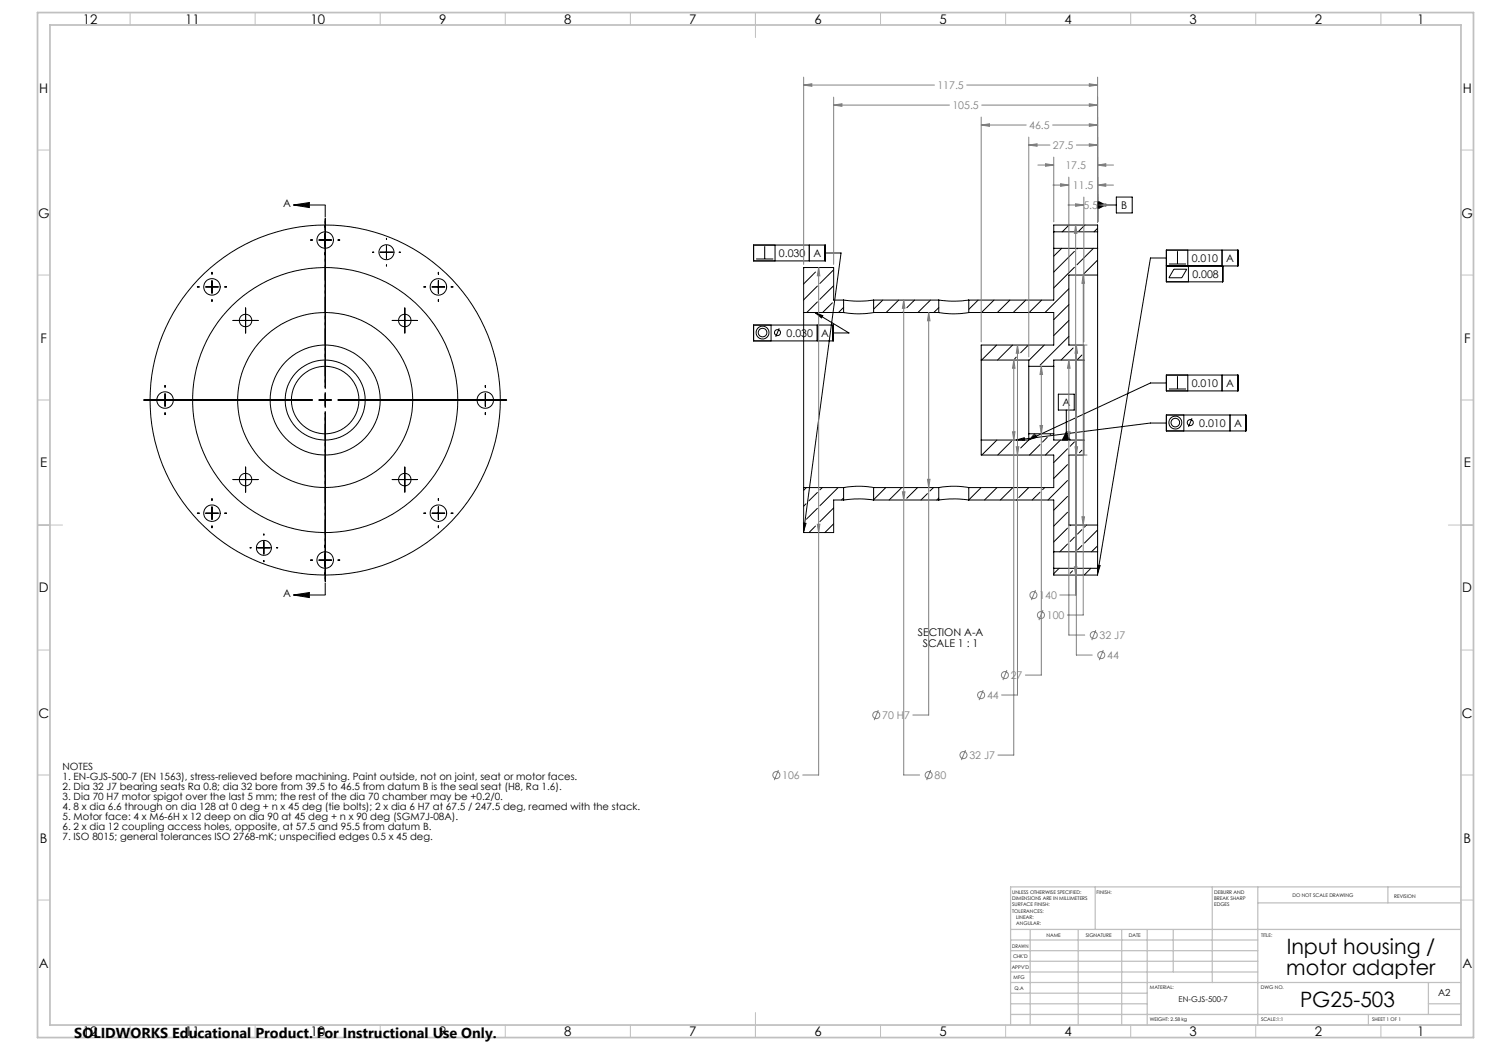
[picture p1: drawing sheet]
<svg xmlns="http://www.w3.org/2000/svg" width="594mm" height="420mm" viewBox="0 0 594 420" stroke-linecap="round" stroke-linejoin="round" font-family="sans-serif">
<g fill="none" stroke="#000" stroke-width=".4">
<path d="M438.7 77.2v11.5M446.2 78.8h6.4v6.4h-6.4zM117.3 82l6.3-1v2zM117.3 82h12.7M124.1 96h.8M127.5 96h5M130 87.5v67.4M135.1 96h.7M154.5 95.3v.5M154.5 98.3v5.1M301.2 98h28.6v6.4h-28.6zM305.7 98.5v5.1"/>
<path d="M309.8 98v6.4M323.5 98v6.4M421.2 92.7v6.6M421.2 99.3v20.7h-34M421.2 92.7v-2.7h17.5v2.7M421.2 92.7h17.5M421.2 99.3h17.5M424.4 99.3l-3.2 3.2M427.3 90l-2.7 2.7M430.7 99.3l-.2 .3M433.7 90l-2.5 2.4M437.1 99.3l-6.6 6.6"/>
<path d="M438.7 92.7v6.6M438.7 80.4l3.2 1.6-3.2 1.6zM438.7 91.3l-1.4 1.4M438.7 99.3v10.7M438.7 82h7.5M78.9 114.8h.8M82.2 114.8h5.1M84.7 108.9v.8M84.7 112.2v5.1M84.7 119.9v.7M89.8 114.8h.8M148.9 100.9h.5"/>
<path d="M151.9 100.9h5.1M154.5 106v.4M159.6 100.9h.4M169.4 114.8h.7M172.7 114.8h5.1M175.2 108.9v.8M175.2 112.2v5.1M175.2 119.9v.7M180.3 114.8h.8M302.3 103.6h6.8M321.4 107l-.2 .2M326 108.8l-4.8 4.8"/>
<path d="M326.7 114.4l-5.5 5.5M329.8 101.2h6.4l-15 111.3M333.2 107.9l-5.5 5.5M333.2 114.3l-5.5 5.5M427.2 115.5l-9.5 9.5M429.5 100.6l-8.3 8.2M429.5 106.9l-8.3 8.3M438.7 110v100M438.7 104l-5.5 5.5M438.7 110h-11.5v28h6v6M466.2 106.4h28.6v-6.4h-28.6v12.7h22.5v-6.3M466.2 103.2h-6.3l-21.2 126.2"/>
<path d="M467.3 105.6h6.8M469.2 107.7h5.2l-2 3.4h-5.1zM470.7 100.5v5.1M474.8 100v6.4M475.1 106.4v6.3M488.5 100v6.4M93.1 128.2h10.1M98.2 123.2v10M156.8 128.2h10M161.8 123.2v10M301.2 130h31.8v6.4h-31.8zM308.2 130v6.4"/>
<path d="M311.5 131.3l-1.4 3.4M321.2 125v70M321.2 125h16M325.8 125l3.1 1.3-.5 .9zM325.8 125l13.6 8.2h-6.4M326.7 130v6.4M326.7 120.8l-4.2 4.2M332.7 121.1l-3.9 3.9M337.2 125a33.9 33.9 0 0 0 12 0M337.2 120a42.7 42.7 0 0 0 12 0M337.2 123l-2 2M337.2 120v5"/>
<path d="M337.2 120h-4v-13h-12v18M349.2 125h26M349.2 120v5M349.2 120h26M352.9 120l-3.7 3.7M359.2 120l-5 5M360.7 124.9l-.1 .1M365.6 120l-3.1 3.1M371.9 120l-5 5M375.2 125a33.8 33.8 0 0 0 12 0M375.2 120a42.7 42.7 0 0 0 12 0M375.2 123.1l-1.9 1.9"/>
<path d="M375.2 120v5M387.2 125h34v13h-29v6M387.2 120v5M391 120l-3.8 3.8M397.3 120l-5 5M398.4 138l-6 6M403.7 120l-5 5M404.7 138l-6 6M410 120l-5 5M411.1 138l-3.1 3.1M416.4 120l-5 5M417.4 138l-6.2 6.2"/>
<path d="M427.2 121.9l-6 6M427.2 128.2l-6 6M427.2 134.6l-11.4 11.4M429 139.2l-4.9 4.8M66 154.2v.7M66 157.5v5M130 157.5v5M194 154.2v.7M194 157.5v5M392.2 144v32M392.2 144h19v2.5M406.2 142.9l-.6 .6"/>
<path d="M411.2 146.5v27M411.2 146.5h10M421.2 146.5v27M423.1 157.7h6.3v6.3h-6.3zM432.5 142l-1.8 1.8M433.2 144v32M433.2 144h-12v2.5M466.2 150h28.6v6.4h-28.6zM466.2 153.2h-6.3l-48.7 22.7M467.3 155.6h6.8M470.7 150.5v5.1M474.8 150v6.4"/>
<path d="M488.5 150v6.4M57.4 160h67.5M66 165.1v.8M127.5 160h5M130 165.1v67.5M135.1 160h67.4M194 165.1v.8M392.2 176v6h29v13h-34M392.2 176h19M398.5 176l-6 6M404.3 176.5l-5.5 5.5M406.2 176l3.2-.9 .1 1z"/>
<path d="M411.2 176l-3.2 3.2M411.2 175.9l2.8-1.9 .4 .9zM411.2 173.5v2.5M411.2 173.5h10M411.3 175.9l-.1 .1M413.7 173.5l-1.2 1.2M415.7 177.8l-4.2 4.2M418.6 175l-1.9 1.8M420 173.5l-.2 .3M421.2 173.5v2.5h12M423.9 176l-6 6M426.2 172.8l1.6 3.2h-3.2z"/>
<path d="M426.2 164v12M426.7 179.5l-5.5 5.5M429.5 176.8l-1.8 1.7M433.2 176v6h-6v28h11.5M466.2 166h31.8v6.4h-31.8zM466.2 169.2h-6.3l-53.7 6.8M473.2 166v6.4M476.5 167.3l-1.4 3.5M491.7 166v6.4M84.7 199.4v.8M93.1 191.8h10.1M98.2 186.8v10.1"/>
<path d="M156.8 191.8h10M161.8 186.8v10.1M175.2 199.4v.8M321.2 195h16M321.2 195v18h12v-13h4M322.3 195l-1.1 1.1M326.7 197l-3.4 3.4M328.7 195l-1 1M335 195l-7.3 7.3M337.2 195a34.2 34.2 0 0 1 12 0M337.2 199.2l-.8 .8M337.2 195v5"/>
<path d="M349.2 195h26M349.2 195v5M354.1 195l-4.9 4.9M360.4 195l-5 5M366.8 195l-4.3 4.3M370.7 197.4l-2.6 2.6M373.1 195l-1.4 1.4M375.2 195a34.2 34.2 0 0 1 12 0M375.2 199.3l-.7 .7M375.2 195v5M387.2 195v5M392.2 195l-5 5"/>
<path d="M398.5 195l-5 5M404.7 195.2l-4.8 4.8M411.2 195l-4 4M415.7 196.9l-3.1 3.1M417.6 195l-.9 .9M426.7 185.9l-5.5 5.5M426.7 192.2l-7.8 7.8M426.7 198.6l-5.5 5.5M432.5 180.1l-1 1M78.9 205.3h.8M82.2 205.3h5.1M84.7 202.7v5.1"/>
<path d="M84.7 210.3v.8M89.8 205.3h.8M99.9 219.1h.5M102.9 219.1h5.1M105.5 213.6v.4M105.5 216.6v5.1M110.6 219.1h.4M169.4 205.3h.7M172.7 205.3h5.1M175.2 202.7v5.1M175.2 210.3v.8M180.3 205.3h.8"/>
<path d="M321.2 209.2l1 .2-1 3.1zM322.2 201.5l-1 1M326 210.4l-2.6 2.6M326.7 203.3l-4.3 4.4M333.2 209.5l-3.5 3.5M333.2 203.2l-5.5 5.5M337.2 200a42.2 42.2 0 0 1 12 0M349.2 200h26M375.2 200a42.2 42.2 0 0 1 12 0M387.2 200h34v20.7M406.2 200h.1M426.7 204.9l-5.5 5.5"/>
<path d="M426.7 211.3l-5.5 5.5M426.7 217.6l-3.1 3.1M428 210l-.3 .3M429.5 214.9l-1.8 1.7M432.5 211.9l-1.8 1.7M432.5 218.2l-1.8 1.8M433.8 210.5l-.3 .4M434.3 210l-.1 .1M438.7 212l-5.2 5.2M438.7 218.3l-2.4 2.4M438.7 210v10.7M105.5 224.2v.5"/>
<path d="M117.3 238l6.3-1v2zM117.3 238h12.7M124.1 224h.8M127.5 224h5M135.1 224h.7M421.2 220.7v6.6M421.2 227.3v2.7h17.5v-2.7M421.2 227.3h17.5M421.2 220.7h17.5M423.4 227.3l-2.2 2.2M428.7 228.3l-1 1M436.1 227.3l-2.6 2.6"/>
<path d="M438.7 220.7v6.6M438.8 226l1 .2-1.1 3.2z"/>
<circle cx="130" cy="96" r="3.3"/>
<circle cx="84.7" cy="114.8" r="3.3"/>
<circle cx="154.5" cy="100.9" r="3"/>
<circle cx="175.2" cy="114.8" r="3.3"/>
<circle cx="98.1" cy="128.2" r="2.5"/>
<circle cx="161.8" cy="128.2" r="2.5"/>
<circle cx="304.8" cy="133" r="2.58"/>
<circle cx="304.8" cy="133.1" r="1.71"/>
<circle cx="310.8" cy="133" r="1.2"/>
<circle cx="66" cy="160" r="3.3"/>
<circle cx="130" cy="160" r="13.5"/>
<circle cx="130" cy="160" r="35"/>
<circle cx="130" cy="160" r="70"/>
<circle cx="130" cy="160" r="53"/>
<circle cx="130" cy="160" r="16"/>
<circle cx="130" cy="160" r="22"/>
<circle cx="194" cy="160" r="3.3"/>
<circle cx="469.8" cy="169" r="1.71"/>
<circle cx="469.8" cy="169" r="2.58"/>
<circle cx="475.8" cy="169" r="1.19"/>
<circle cx="98.1" cy="191.8" r="2.5"/>
<circle cx="161.8" cy="191.8" r="2.5"/>
<circle cx="84.7" cy="205.3" r="3.3"/>
<circle cx="105.5" cy="219.1" r="2.99"/>
<circle cx="175.2" cy="205.3" r="3.3"/>
<circle cx="130" cy="224" r="3.3"/>
</g>
<g fill="none" stroke="#808080" stroke-width=".4">
<path d="M321.2 34l3.3-.5v1zM321.2 30.9v74.8M321.2 34h52.3M333.2 38.9v66.8M386.4 34h52.3M435.4 33.5l3.3 .5-3.3 .5zM438.7 30.9v57.8M333.2 42l3.3-.5v1zM333.2 42h46.3M392.2 50l3.3-.5v1zM392.2 46.8v90M392.2 50h18"/>
<path d="M392.4 42h46.3M411.2 58l3.3-.5v1zM411.2 54.8v88M411.2 58h8.5M420.8 50h17.9M430.2 58h8.5M435.4 57.5l3.3 .5-3.3 .5zM435.4 49.5l3.3 .5-3.3 .5zM435.4 41.5l3.3 .5-3.3 .5zM414.9 66h6.3M417.9 65.5l3.3 .5-3.3 .5zM420.9 74h6.3"/>
<path d="M421.2 62.8v25.9M423.9 73.5l3.3 .5-3.3 .5zM427.2 70.9v37.8M433.2 78.8v58M438.7 74l3.3-.5v1zM438.7 66l3.3-.5v1zM438.7 74h6.4M438.7 66h6.4M426.9 82h6.3M429.9 81.5l3.3 .5-3.3 .5zM430 90l.5 3.3h-1zM430 90v148h-6.4"/>
<path d="M438.7 82l3.3-.5v1zM438.7 82h6.4M327.2 107l.5 3.3h-1zM327.2 107v203h-6.3M433 110l.5 3.3h-1zM433 110v136h-6.4M361.2 120l.5 3.3h-1zM361.2 120v190h6.4M371.2 125l.6 3.3h-1.1zM371.2 125v161h-6.3M406.7 138l.5 3.3h-1zM406.7 138v140h-6.3"/>
<path d="M430.2 138l.5 3.3h-1zM430.2 138v124h6.4M433.4 138h1.1M405.2 144l.5 3.3h-1zM405.2 144v158h-6.3M416.2 146.5l.5 3.3h-1zM416.2 146.5v123.5h-6.3M427.2 144l.5 3.3h-1zM427.2 144v110h6.4M404.7 172.7h1l-.5 3.3zM406.2 178.7h1l-.5 3.3zM415.7 170.2h1l-.5 3.3z"/>
<path d="M426.7 172.7h1l-.5 3.3zM429.7 178.7h1l-.5 3.3zM360.7 196.7h1l-.5 3.3zM370.7 191.7h1.1l-.6 3.3zM433.4 182h1.1M326.7 209.7h1l-.5 3.3zM432.5 206.7h1l-.5 3.3zM413.9 236l-1.6 4M429.5 226.7h1l-.5 3.3zM416.9 244l-1.6 4.1M438 252l-1.6 4.1M393 276l-1.6 4.1"/>
<path d="M402.5 268l-1.6 4M441 260l-1.6 4.1M351.1 284l-1.6 4.1M311.1 308l-1.6 4M372 308l-1.6 4M385.9 300l-1.6 4"/>
<circle cx="413.1" cy="238" r="1.41"/>
<circle cx="416.1" cy="246" r="1.42"/>
<circle cx="437.2" cy="254" r="1.42"/>
<circle cx="392.2" cy="278.1" r="1.41"/>
<circle cx="401.7" cy="270" r="1.4"/>
<circle cx="440.2" cy="262" r="1.41"/>
<circle cx="350.3" cy="286" r="1.42"/>
<circle cx="310.3" cy="310.1" r="1.41"/>
<circle cx="371.2" cy="310" r="1.41"/>
<circle cx="385.1" cy="302" r="1.41"/>
</g>
<path d="M130 82v156" fill="none" stroke="#000" stroke-width=".4" stroke-dasharray="6.3 1.3 1.3 1.3 1.3 1.3" stroke-dashoffset="1.4" stroke-linecap="butt"/>
<g fill="none" stroke="#c0c0c0" stroke-width=".4">
<path d="M52 5v5M102 5v5M152 5v5M202 5v5M252 5v5M302 5v10M352 5v5M402 5v5M452 5v5M502 5v5M552 5v5M15 60h5"/>
<path d="M584 60h5M15 110h5M584 110h5M15 160h5M584 160h5M15 210h10M579 210h10M15 260h5M584 260h5M15 310h5M584 310h5M15 360h5"/>
<path d="M584 360h5M52 410v5M102 410v5M152 410v5M202 410v5M252 410v5M302 405v10M352 410v5M402 410v5M452 410v5M502 410v5M552 410v5"/>
</g>
<g fill="none" stroke="#c0c0c0" stroke-width=".5">
<path d="M437.8 354.8v17M484.6 354.8v38.2M502.8 354.8v55.2M554.8 354.8v6.4M584 354.8h-180v55.2M404 371.8h180M404 376h98.8M411.8 371.8v38.2M431 371.8v38.2M448.4 371.8v38.2M458.6 371.8v38.2M469 371.8v17"/>
<path d="M502.8 361.2h81.2M404 388.8h98.8M404 384.5h98.8M404 380.3h98.8M404 397.3h54.6M404 393h180M571 393v12.8M404 405.8h180M404 401.5h54.6M547 405.8v4.2M571 401.5h13"/>
</g>
<path d="M15 5h574v410h-574zM20 10h564v400h-564z" fill="none" stroke="#c0c0c0" stroke-width=".7"/>
<g fill="#000">
<path d="M117.3 82l6.3-1v2zM117.3 238l6.3-1v2z"/>
<path d="M406.2 176l3.2-.9 .1 1zM411.2 175.9l2.8-1.9 .4 .9zM438.8 226l1 .2-1.1 3.2zM325.8 125l3.1 1.3-.5 .9zM321.2 209.2l1 .2-1 3.1zM426.2 172.8l1.6 3.2h-3.2zM438.7 80.4l3.2 1.6-3.2 1.6z"/>
</g>
<path d="M430 90l.5 3.3h-1zM429.5 226.7h1l-.5 3.3zM433 110l.5 3.3h-1zM432.5 206.7h1l-.5 3.3zM427.2 144l.5 3.3h-1zM426.7 172.7h1l-.5 3.3zM430.2 138l.5 3.3h-1zM429.7 178.7h1l-.5 3.3zM416.2 146.5l.5 3.3h-1zM415.7 170.2h1l-.5 3.3zM406.7 138l.5 3.3h-1zM406.2 178.7h1l-.5 3.3zM371.2 125l.6 3.3h-1.1zM370.7 191.7h1.1l-.6 3.3zM327.2 107l.5 3.3h-1zM326.7 209.7h1l-.5 3.3zM438.7 82l3.3-.5v1zM429.9 81.5l3.3 .5-3.3 .5zM438.7 74l3.3-.5v1zM423.9 73.5l3.3 .5-3.3 .5zM438.7 66l3.3-.5v1zM417.9 65.5l3.3 .5-3.3 .5zM435.4 57.5l3.3 .5-3.3 .5zM411.2 58l3.3-.5v1zM435.4 49.5l3.3 .5-3.3 .5zM392.2 50l3.3-.5v1zM435.4 41.5l3.3 .5-3.3 .5zM333.2 42l3.3-.5v1zM435.4 33.5l3.3 .5-3.3 .5zM321.2 34l3.3-.5v1zM361.2 120l.5 3.3h-1zM360.7 196.7h1l-.5 3.3zM405.2 144l.5 3.3h-1zM404.7 172.7h1l-.5 3.3z" fill="#808080"/>
<g font-size="8.5">
<text x="514.3" y="381.8">Input housing /</text>
<text x="514.2" y="389.9">motor adapter</text>
<text x="519.7" y="402.7">PG25-503</text>
</g>
<text font-size="5.8" x="29.7" y="415.3">SOLIDWORKS Educational Product. For Instructional Use Only.</text>
<g font-size="5.3">
<text x="33.1" y="9.5">12</text>
<text x="74.1" y="9.5">11</text>
<text x="124.1" y="9.5">10</text>
<text x="175.5" y="9.5">9</text>
<text x="225.5" y="9.5">8</text>
<text x="275.5" y="9.5">7</text>
<text x="325.5" y="9.5">6</text>
<text x="375.5" y="9.5">5</text>
<text x="425.5" y="9.5">4</text>
<text x="475.5" y="9.5">3</text>
<text x="525.5" y="9.5">2</text>
<text x="566.5" y="9.5">1</text>
<text x="15.7" y="37">H</text>
<text x="584.7" y="37">H</text>
<text x="15.2" y="87">G</text>
<text x="584.2" y="87">G</text>
<text x="16.2" y="137">F</text>
<text x="585.2" y="137">F</text>
<text x="16.1" y="187">E</text>
<text x="585.1" y="187">E</text>
<text x="15.5" y="237">D</text>
<text x="584.5" y="237">D</text>
<text x="15.4" y="287">C</text>
<text x="584.4" y="287">C</text>
<text x="16" y="337.1">B</text>
<text x="585" y="337.1">B</text>
<text x="15.5" y="387">A</text>
<text x="584.5" y="387">A</text>
<text x="33.1" y="414.5">12</text>
<text x="74.1" y="414.5">11</text>
<text x="124.1" y="414.5">10</text>
<text x="175.5" y="414.5">9</text>
<text x="225.5" y="414.5">8</text>
<text x="275.5" y="414.5">7</text>
<text x="325.5" y="414.5">6</text>
<text x="375.5" y="414.5">5</text>
<text x="425.5" y="414.5">4</text>
<text x="475.5" y="414.5">3</text>
<text x="525.5" y="414.5">2</text>
<text x="566.5" y="414.5">1</text>
</g>
<g font-size="4.2" fill="#808080">
<text x="374.7" y="35.6">117.5</text>
<text x="380.7" y="43.6">105.5</text>
<text x="411.4" y="51.6">46.5</text>
<text x="420.9" y="59.6">27.5</text>
<text x="425.9" y="67.6">17.5</text>
<text x="428.9" y="75.6">11.5</text>
<text x="433.1" y="83.6">5.5</text>
<text x="415.4" y="239.6">140</text>
<text x="418.4" y="247.6">100</text>
<text x="439.6" y="255.6">32 J7</text>
<text x="442.6" y="263.6">44</text>
<text x="404" y="271.6">27</text>
<text x="394.5" y="279.6">44</text>
<text x="352.6" y="287.6">70 H7</text>
<text x="387.5" y="303.6">32 J7</text>
<text x="312.7" y="311.6">106</text>
<text x="373.6" y="311.6">80</text>
</g>
<g font-size="4.2">
<text x="113.2" y="82.7">A</text>
<text x="448.2" y="83.6">B</text>
<text x="311.4" y="102.8">0.030</text>
<text x="325.1" y="102.8">A</text>
<text x="476.4" y="104.8">0.010</text>
<text x="490.1" y="104.8">A</text>
<text x="476.6" y="111.1">0.008</text>
<text x="314.4" y="134.8">0.030</text>
<text x="328.3" y="134.8">A</text>
<text x="476.4" y="154.8">0.010</text>
<text x="490.1" y="154.8">A</text>
<text x="424.7" y="162.4">A</text>
<text x="479.4" y="170.8">0.010</text>
<text x="493.3" y="170.8">A</text>
<text x="113.2" y="238.7">A</text>
<text x="366.9" y="254.5">SECTION A-A</text>
<text x="368.9" y="258.7">SCALE 1 : 1</text>
</g>
<g font-size="4">
<text x="25" y="308.1">NOTES</text>
<text x="25" y="312.1">1. EN-GJS-500-7 (EN 1563), stress-relieved before machining. Paint outside, not on joint, seat or motor faces.</text>
<text x="25" y="316.1">2. Dia 32 J7 bearing seats Ra 0.8; dia 32 bore from 39.5 to 46.5 from datum B is the seal seat (H8, Ra 1.6).</text>
<text x="25" y="320.1">3. Dia 70 H7 motor spigot over the last 5 mm; the rest of the dia 70 chamber may be +0.2/0.</text>
<text x="25" y="324.1">4. 8 x dia 6.6 through on dia 128 at 0 deg + n x 45 deg (tie bolts); 2 x dia 6 H7 at 67.5 / 247.5 deg, reamed with the stack.</text>
<text x="25" y="328.1">5. Motor face: 4 x M6-6H x 12 deep on dia 90 at 45 deg + n x 90 deg (SGM7J-08A).</text>
<text x="25" y="332.1">6. 2 x dia 12 coupling access holes, opposite, at 57.5 and 95.5 from datum B.</text>
<text x="25" y="336.1">7. ISO 8015; general tolerances ISO 2768-mK; unspecified edges 0.5 x 45 deg.</text>
</g>
<text font-size="3.9" x="574.9" y="398.5">A2</text>
<text font-size="3.2" x="471.1" y="400.9">EN-GJS-500-7</text>
<g font-size="2">
<text x="404.6" y="357.6">UNLESS OTHERWISE SPECIFIED:</text>
<text x="438.4" y="357.6">FINISH:</text>
<text x="485.3" y="357.5">DEBURR AND</text>
<text x="485.3" y="360">BREAK SHARP</text>
<text x="516.6" y="359">DO NOT SCALE DRAWING</text>
<text x="557.3" y="359.2">REVISION</text>
<text x="404.6" y="360.1">DIMENSIONS ARE IN MILLIMETERS</text>
<text x="404.6" y="362.6">SURFACE FINISH:</text>
<text x="404.6" y="365.1">TOLERANCES:</text>
<text x="485.3" y="362.5">EDGES</text>
<text x="406.2" y="367.6">LINEAR:</text>
<text x="406.2" y="370.1">ANGULAR:</text>
<text x="418.3" y="375">NAME</text>
<text x="434" y="374.9">SIGNATURE</text>
<text x="451.2" y="374.9">DATE</text>
<text x="504.1" y="374.9">TITLE:</text>
<text x="404.6" y="379.1">DRAWN</text>
<text x="404.9" y="383.3">CHK'D</text>
<text x="404.4" y="387.4">APPV'D</text>
<text x="405.1" y="391.8">MFG</text>
<text x="405.5" y="396">Q.A</text>
<text x="459.6" y="395.5">MATERIAL:</text>
<text x="504" y="395.5">DWG NO.</text>
<text x="459.6" y="408.5">WEIGHT: 2.58 kg</text>
<text x="504.1" y="408.6">SCALE:1:1</text>
<text x="548.5" y="408.6">SHEET 1 OF 1</text>
</g>
</svg>
